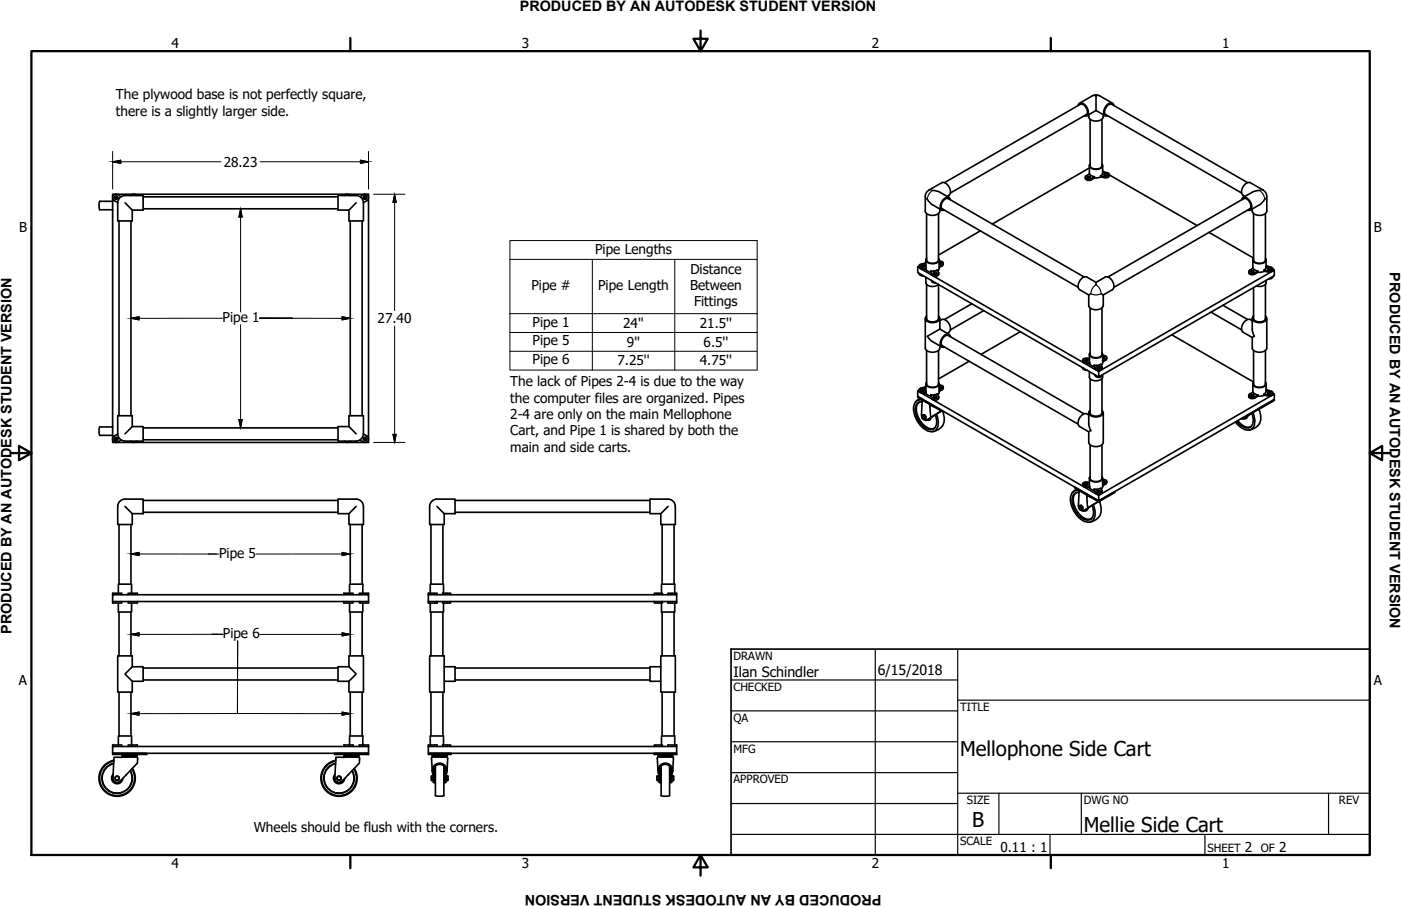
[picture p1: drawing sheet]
<svg xmlns="http://www.w3.org/2000/svg" width="432mm" height="279mm" viewBox="0 0 432 279" stroke-linecap="round" stroke-linejoin="round" font-family="sans-serif">
<!-- layer: Visible (ANSI) -->
<g fill="none" stroke="#000" stroke-width=".51">
<path d="M332.3 32.5a1.09 1.09 0 0 1 .9-.8 1.09 1.09 0 0 1 1.1 .6 2.47 2.47 0 0 1 .6 3.4h-.8M332.8 32.2a1.97 1.97 0 0 1 2.3 1.9 1.04 1.04 0 0 1-.4 1.3M333 32.1l-41.9 24.2M334.9 35.3l-42 24.2M335.6 35.4a2 2 0 0 0 2.8 1.9l.5-.1a1.47 1.47 0 0 0 1.1-1.8M336 36.8v14.4M336.7 29.6l1.3-.3 .9 .3M336.7 29.5l-4 2.3M337.8 29.7v4.4M337.8 34.1l-2.8 1.6M337.8 34.1l2.8 1.6M338.9 29.5l4 2.3"/>
<path d="M339.6 36.8v14.4M340.7 35.3l42 24.2M342.6 32.1l41.9 24.2M342.8 32.2a1.97 1.97 0 0 0-2.3 1.9 1.04 1.04 0 0 0 .4 1.3M343.3 32.5a1.09 1.09 0 0 0-.9-.8 1.09 1.09 0 0 0-1.1 .6 2.47 2.47 0 0 0-.6 3.4h.8M34.7 59.9h78.9v76.5h-78.9zM287.4 58.7l1.9 .4 3.2 1.8M334.8 54.2l-.3 .4a1.3 1.3 0 0 0 1.8 .5l1-.6v.4l-1 .6a1.15 1.15 0 0 1-1.8-.9M335 54.5l.7-.2 .4 .4-.7 .2zM335.4 54.9h.4M335.8 51.1v2.6M335.8 51.8l-30 17.3"/>
<path d="M335.8 53.6l.7 .7 .8 .2M335.8 53.6l-1 .6M335.9 51a1.97 1.97 0 0 0 2.9 1 1.04 1.04 0 0 0 .8-1M336 50.5a1.06 1.06 0 0 0 0 1.2 1.06 1.06 0 0 0 1 .4 1.95 1.95 0 0 0 2.8-1.2l-.2-.4M339.2 54.6l-1.9 .3M339.8 53.4l-.6 .8M339.9 53l1.6 .3 .4 .4a.93 .93 0 0 1-1.3 .7l-1.4-.2v.4M339.9 51.1v2.3M339.9 52.7l.6 .4M340.3 53.7a.6 .6 0 0 1 1.1 .2M340.3 53.7l.4 .4 .7-.2M340.3 53.7l.7-.2 .4 .4"/>
<path d="M340.3 53.7v.1M340.6 54.1h.4M341.9 54.2l-.7 .6-2-.2M341.9 53.8v.4M341.9 54l27.1 15.6M388.2 58.7l-1.9 .4-3.2 1.8M389.3 58.6l.7 .7 .4 .8v5a2.57 2.57 0 0 1-3.8 .9 1.32 1.32 0 0 1-.6-1.5M389.3 58.6l-4-2.3a2.57 2.57 0 0 0-2.7 2.9 1.37 1.37 0 0 0 1.1 1.4M30.7 62.1l-.2 1 .2 1.6M30.7 62.1h4M30.7 64.7h4M34.6 64.7l.1 .1"/>
<path d="M34.7 61.9l-.1 .2M36.7 68.1v60.1M36.9 61l1.6-.7h5.6v4.5h-3.3v3.3h-4.5v-5.6zM37.3 60.6l-1-.6a1.07 1.07 0 0 0-1.5 .4 1.07 1.07 0 0 0 .4 1.5l1.1 .6M38.5 62.5l2.3 2.3M40.4 68.1v60.1M40.7 60a1.07 1.07 0 0 1 1.4 .3M40.7 60l-.4 .3M44.1 60.7h60.1M44.1 64.4h60.1M106.2 60.3a1.21 1.21 0 0 1 1.8 0M108 68.1v60.1"/>
<path d="M109.8 60.3a2.23 2.23 0 0 1 2.2 2.2M109.8 60.3h-5.6v4.5h3.3M109.8 62.5l-2.3 2.3M111 60.6l1-.6a1.07 1.07 0 0 1 1.4 .4 1.07 1.07 0 0 1-.4 1.5l-1 .6M111.6 68.1v60.1M112 62.5v5.6h-4.5v-3.3M113 60.7a.54 .54 0 0 0-.8-.2 .54 .54 0 0 0-.2 .7M113 60.7a.54 .54 0 0 1-.2 .7 .54 .54 0 0 1-.8-.2M285.6 79.6a1.06 1.06 0 0 0 0 1.2 1.06 1.06 0 0 0 1 .4 1.95 1.95 0 0 0 2.8-1.3l-.2-.3M285.6 65.9v14.4M285.8 61.5l1.3 1.4 3.2 1.9M289.3 65.9v14.4"/>
<path d="M290.4 64.4l41.9 24.2M291.9 60.6a2.03 2.03 0 0 0 .3-3.5l-.4-.4a1.38 1.38 0 0 0-1.5-.4l-4 2.3-.7 .7-.4 1.3v4.5a2.57 2.57 0 0 0 3.8 .9 1.36 1.36 0 0 0 .7-1.5M292.2 61.2l41.9 24.2M292.4 61.3a1.97 1.97 0 0 0-2.3 1.9 1.04 1.04 0 0 0 .4 1.3M292.9 61.6a1.09 1.09 0 0 0-.9-.8 1.09 1.09 0 0 0-1.1 .6 2.47 2.47 0 0 0-.6 3.4h.8M302.2 71.2l-12.9 7.5M372.6 71.7l13.8 7.9a1.06 1.06 0 0 0 0 1.2 1.06 1.06 0 0 0 1 .4 1.95 1.95 0 0 0 2.8-1.3l-.2-.3M382.7 61.6a1.09 1.09 0 0 1 .9-.8 1.09 1.09 0 0 1 1.1 .6 2.47 2.47 0 0 1 .6 3.4h-.8M383.2 61.3a1.97 1.97 0 0 1 2.3 1.9 1.04 1.04 0 0 1-.4 1.3M383.4 61.2l-41.9 24.2M385.2 64.4l-41.9 24.2M386.4 65.9v14.4"/>
<path d="M389.8 61.5l-1.3 1.4-3.1 1.9M390 65.9v14.4M282.9 82.3v1.8l55.7 32.1M282.9 82.3l55.7 32.3 54.1-31.3v1.7l-54.1 31.2v-1.6M283.3 82.3l.2 .4 .6 .2M283.3 84.3l.2 .5 1.2 .3M283.3 82v.3M283.3 82.1l-.4 .2M283.8 82h.1M283.8 81.9l.4 .3 .7-.2M283.8 81.9a.6 .6 0 0 0 1.1 .1M283.8 81.9l.7-.2 .4 .3"/>
<path d="M283.8 81.9a.64 .64 0 0 1 1.1 .1M284.2 82.2h.4M285.2 98.2v9.1a2.57 2.57 0 0 0 3.8 .9 1.36 1.36 0 0 0 .7-1.5M285.4 80.2l.1 2.6M285.4 81.5l-1.2-.2a.79 .79 0 0 0-.9 .8l.4 .4 1.8 .3M285.4 85.5v1.7M285.4 80.9l-.8 .5M285.4 87.2a2.51 2.51 0 0 0 3.8 .5l.1 10.6M285.5 82.8v.4l-1.4-.2M285.5 83.2l.5 .4 .8 .3M285.6 98.1a1.97 1.97 0 0 0 2.8 1 1.04 1.04 0 0 0 .9-1M285.6 80a1.97 1.97 0 0 0 2.8 1.1 1.04 1.04 0 0 0 .9-1.1"/>
<path d="M285.6 87.7v10.6M285.6 97.5a1.09 1.09 0 0 0-.3 1.2 1.09 1.09 0 0 0 1.1 .7 2.47 2.47 0 0 0 3.2-1.2l-.4-.7M286.8 83.6h.9l1.2-.4 .4 .8a1.17 1.17 0 0 1-1 .8 1.17 1.17 0 0 1-1.1-.4l-.4-.8a1.49 1.49 0 0 0 1.2 1.6l.7-.1a.71 .71 0 0 0 .6-.9M287 86.5l.4 .5 1 .3M287.7 84.1l.7-.2 .4 .4-.7 .2zM288 84.5h.4M289.5 80.9l.7 .2-.3 .3h-.4h.4M289.5 80.5l.9 .2 .3 .5-1.2 .9M289.5 80.2v2.6l-.5 .7M289.7 98.9a2 2 0 0 1 3.1 1.5l.1 .5a1.38 1.38 0 0 1-.4 1.5M289.7 98.2v3.3M290.7 81.2l-.1 .6-1.1 .7"/>
<path d="M299.5 93.7l-8.4 4.8M303.2 95.8l-10.3 5.9M336 95v14.3M336.2 90.6l-.6 .4M337.8 87.1l2.8-1.7a2.57 2.57 0 0 1 2.7 2.9l-.4 1-2.9 1.7M337.8 87.1l-2.8-1.7a2.57 2.57 0 0 0-2.7 2.9l.4 1 2.9 1.7M337.8 87.1v.7M339.4 90.6l.6 .4v3.2a2.69 2.69 0 0 1-4.4 .4v-3.6M339.6 95v14.3M373.2 96.3l9.5 5.4M376.9 94.1l7.6 4.4M385.4 83.6l.7-.2 .4 .4-.7 .2z"/>
<path d="M385.7 84h.5M386 98.2v3.7l.6 1.8M386 98.9a2.01 2.01 0 0 0-3.2 1.5l-.1 .5a1.38 1.38 0 0 0 .4 1.5M386.1 80.2v2.5M386.2 82.7l.7 .6 .8 .3M386.2 82.7l-1 .6-.3 .4a1.27 1.27 0 0 0 1.8 .5l1-.6v.4l-1 .5a1.14 1.14 0 0 1-1.8-.8M386.3 98.1a1.97 1.97 0 0 0 2.9 1 1.04 1.04 0 0 0 .8-1M386.3 80a1.97 1.97 0 0 0 2.9 1.1 1.04 1.04 0 0 0 .8-1.1M386.4 88.7v9.6M386.4 97.5a1.09 1.09 0 0 0-.3 1.2 1.09 1.09 0 0 0 1.1 .7 2.47 2.47 0 0 0 3.2-1.2l-.4-.7M389.6 83.7l-1.9 .3M389.6 83.3v.4"/>
<path d="M390 87.7v10.6M390.2 87.2a2.28 2.28 0 0 1-3 1M390.2 80.2v2.5l-.6 .6M390.2 82.1l1.7 .3 .4 .4a.93 .93 0 0 1-1.3 .7l-1.4-.2M390.2 86.5v.7M390.2 81.8l.7 .4M390.4 98.2v9.1a2.57 2.57 0 0 1-3.8 .9l-.6-.9v-3.2M390.7 82.8a.6 .6 0 0 1 1.1 .2M390.7 82.8l.4 .4 .7-.2M390.7 82.8l.7-.2 .4 .4M390.7 82.8v.1M391 83.2h.4"/>
<path d="M391.8 82.9h.1M392.3 85.3l-.4 .6-.9 .1M392.3 82.9v.6l-.7 .4-2-.2M392.3 83l.4 .3M285.4 118.4l.1 2.6M285.4 119.7l-1.2-.1a.79 .79 0 0 0-.9 .7l.4 .4 1.8 .3M285.4 119.1l-.8 .5M285.6 118.3a1.97 1.97 0 0 0 2.8 1 1.04 1.04 0 0 0 .9-1M285.6 117.9a1.06 1.06 0 0 0 0 1.1 1.06 1.06 0 0 0 1 .5 1.95 1.95 0 0 0 2.8-1.3l-.2-.3M285.6 108.1v10.4M289.3 108.1v10.4M289.5 119.1l.7 .2-.3 .3h-.4"/>
<path d="M289.5 118.7l.9 .2 .3 .5-1.2 1M289.5 119.6h.4M289.5 118.4v2.6l-.5 .7M289.7 101.5l-3.9 2.2 1.3 1.4 3.2 1.9M289.7 101.5l2.8 1.6M290.4 106.6l41.9 24.2M290.7 119.4l-.1 .6-1.1 .7M292.2 103.4l41.9 24.2M292.4 103.5a1.97 1.97 0 0 0-2.3 2 1.04 1.04 0 0 0 .4 1.2M292.5 102.4l-.6 .4M292.9 103.8a1.09 1.09 0 0 0-.9-.8 1.09 1.09 0 0 0-1.1 .6 2.47 2.47 0 0 0-.6 3.4h.8M298.7 111.4l-9.4 5.5"/>
<path d="M314.5 102.3l-12.1 7M333.7 113.5l.4 .5 1 .2M333.7 111.1v.3M333.7 113.4v.1M334.2 111l.4 .3 .7-.2M334.2 111a.6 .6 0 0 0 1.1 .1M334.2 111l.7-.2 .4 .3M334.2 111a.64 .64 0 0 1 1.1 .1M334.5 111.3h.5M335 110.4h-.4a.79 .79 0 0 0-.9 .7l.4 .4 1.8 .4v.3l-1.8-.3-.4-.5M335 110.5l.8 .1M335.7 116.3a2.36 2.36 0 0 0 4.1 0"/>
<path d="M335.7 111.5l.1 .4M335.8 109.3v2.2M335.8 114.6v1.7M335.8 112.2l.5 .5 .9 .3M335.9 109.2a1.97 1.97 0 0 0 2.9 1 1.04 1.04 0 0 0 .8-1M336 108.7a1.06 1.06 0 0 0 0 1.2 1.06 1.06 0 0 0 1 .4 1.95 1.95 0 0 0 2.8-1.3l-.2-.3M336 116.8v10.6M337.2 112.6h1.3l.8-.3 .4 .8a1.18 1.18 0 0 1-2.1 .3l-.4-.8a1.5 1.5 0 0 0 .8 1.6h1.1l.6-.5M337.4 115.6a1.26 1.26 0 0 0 1.1 .8 1.26 1.26 0 0 0 1.2-.7M338.1 113.2l.7-.2 .3 .4-.6 .2zM338.4 113.6h.4M339.6 116.8v10.6"/>
<path d="M339.7 113.3v.4M339.7 115.6v.2M339.8 111.9l-.4 .7M339.8 109.9l.8 .3-.3 .3h-.5h.4M339.8 109.6l1 .2 .3 .5-1.2 .9M339.9 109.3v2.6M339.9 115.5v.8M341.1 110.6l-1.2 1M341.1 110.2v.4M361.1 103.3l25.3 14.5M383.1 102.4l2.9 1.7 .6-.4M386.1 118.4v2.6"/>
<path d="M386.3 118.3a1.97 1.97 0 0 0 2.9 1 1.04 1.04 0 0 0 .8-1M386.4 117.9a1.06 1.06 0 0 0 0 1.1 1.06 1.06 0 0 0 1 .5 1.95 1.95 0 0 0 2.8-1.3l-.2-.3M386.4 108.1v10.4M390 108.1v10.4M390.2 118.4v2.5l-.6 .6M30.7 131.6l-.2 1.1 .2 1.5M30.7 131.7h4M30.7 134.3h4M34.6 134.3l.1 .1M34.7 131.5l-.1 .2M36.2 135.1a.54 .54 0 0 0-.7-.2 .54 .54 0 0 0-.2 .7M36.2 135.1a.54 .54 0 0 1-.2 .7 .54 .54 0 0 1-.7-.2"/>
<path d="M36.3 133.9l-1.1 .5a1.07 1.07 0 0 0-.4 1.5 1.07 1.07 0 0 0 1.5 .4l1-.6M38.5 136a2.23 2.23 0 0 1-2.2-2.2v-5.6h4.5v3.4h3.3v4.4h-5.6M40.3 136l.4 .3M40.8 131.6l-2.3 2.2M42.1 136a1.07 1.07 0 0 1-1.4 .3M44.1 132h60.1M44.1 135.6h60.1M106.2 136a1.22 1.22 0 0 0 1.8 0M107.5 131.6h-3.3v4.4h5.6M107.5 131.6v-3.4h4.5v5.6M107.5 131.6l2.3 2.2M112 133.8a2.23 2.23 0 0 1-2.2 2.2"/>
<path d="M112 133.9l1 .5a1.07 1.07 0 0 1 .4 1.5 1.07 1.07 0 0 1-1.4 .4l-1-.6M282.9 120.6v1.7l55.7 32.2M282.9 120.6l55.7 32.2M283.3 120.2l.1 .6 .4 .3 1.7 .3M283.3 120.3l-.4 .3M283.4 122.9l-1.2 1.1M283.5 123.9a3.4 3.4 0 0 0-.6 4.5 5.9 5.9 0 0 0 4.3 3.8l.9-.3M283.8 120.1l.4 .4 .7-.2M283.8 120.1a.6 .6 0 0 0 1.1 .2M283.8 120.1l.7-.2 .4 .4M283.8 120.1a.64 .64 0 0 1 1.1 .1M284.1 128.5l.2 .5"/>
<path d="M284.1 128.1l.8-.2 .5 .5v.6l-.4 .2M284.2 120.5h.4M284.2 123.3v.1M284.2 124a2.18 2.18 0 0 0-2.1 3 6.8 6.8 0 0 0 4.4 5.5 2.18 2.18 0 0 0 2.2-3.1l-.4-1.5M284.3 128.2l.4 .2 .3 .5M284.3 128.2l-.2 .3M284.3 128.2l-.2-.1v.4l.2 .5M284.6 128.1l-.3 .1M284.6 128.1l.4 .6v.3M284.6 129.3l.5 .3h.5M284.9 127.9l-.3 .2M285 128.9l-.3 .4-.4-.3"/>
<path d="M285 129l-.1 .3-.6-.3M285.4 128.4l-.4 .3M285.5 121v.4M285.5 121.4l.5 .5 .8 .2M285.8 129.4v.1M285.8 129.5l-.2 .1M285.9 129.5l4.2-2.7-1.5 .9a3.7 3.7 0 0 0-2.2 1.9h-.7M286.2 129.3l-.5 .3M286.8 121.8l1.4-.1 .7-.3 .4 .9M286.9 128.3h.1M286.9 128.8l-1.3 .8M287.7 122.3l.7-.2 .4 .4-.7 .2z"/>
<path d="M288 122.7h.4M288.6 127.7a4.5 4.5 0 0 1-.2 5 3.2 3.2 0 0 1-4.3-1.1 7.4 7.4 0 0 1-2.3-7 1.98 1.98 0 0 1 2.4-1.2l-.1 5.1M289.3 122.2a1.16 1.16 0 0 1-1 .8 1.16 1.16 0 0 1-1.1-.4l-.4-.8a1.54 1.54 0 0 0 .8 1.5h1.1l.6-.5M289.3 122.4v.4M290.3 126.8v-.2l-7.4-4.3v.3l7.4 4.2 .2-.1 .4 1.6 .1 1.4-.6 1.7M290.4 131.4a4.8 4.8 0 0 1-3 1.7M335.6 127.3v3.7l.6 1.8-.6 .4-2.9-1.7a2.58 2.58 0 0 1 1.1-3.8 1.31 1.31 0 0 1 1.8 .3M335.9 127.2a1.97 1.97 0 0 0 2.9 1 1.04 1.04 0 0 0 .8-1M336 126.5a1.09 1.09 0 0 0-.3 1.3 1.09 1.09 0 0 0 1.1 .6 2.47 2.47 0 0 0 3.2-1.1l-.4-.8M336 137.2v10.4M339.6 137.2v10.4M340 127.3v9.1a2.57 2.57 0 0 1-3.8 1l-.6-1v-3.2"/>
<path d="M381.5 129.7a3.4 3.4 0 0 0 4.2 1.8M382.6 129.1h.6M383.2 129.1l1.3-.8a.72 .72 0 0 1-.8 .8M383.4 129h.1M383.4 129l-.2 .1M383.7 128.8l-.5 .3h.5M384.5 128.3l3.2-2-4.3 2.7M384.9 121.9v.4M385 121.7l1.2-.8 .4 .5 1.1 .4a2.29 2.29 0 0 1-2.5 .6zM385.4 121.9l.7-.3 .4 .4-.7 .2zM385.7 122.2h.5M385.8 127.4l.3 .9a2.75 2.75 0 0 1-1.4 3.7 4.3 4.3 0 0 1-3.6-2.1"/>
<path d="M386.2 127.2a4.1 4.1 0 0 1-.6 5.2 4.3 4.3 0 0 1-4.8-2.3M387.6 126.2l.2 .1v-.2l4.9-2.9v.3l-4.9 2.8M387.7 121.8v.4l-1 .6a1.3 1.3 0 0 1-1.8-.5M388 130.9a4.9 4.9 0 0 1-3 1.7M388 126.2l.5 1.6 .1 1.4-.6 1.7M389.6 121.9l-1.9 .3M389.6 121.5v.4M390.2 120.3l1.7 .3 .4 .4a.93 .93 0 0 1-1.3 .7l-1.4-.2M390.2 120.1l.7 .3M390.7 121a.6 .6 0 0 1 1.1 .2M390.7 121l.4 .4 .7-.2M390.7 121l.7-.2 .4 .4"/>
<path d="M390.7 121.1h.1M391 121.4h.4M392.3 121.1v.6l-.7 .4-2-.2M392.3 121.2l.4 .3M392.7 121.5l-54.1 31.3M392.7 121.5v1.7l-54.1 31.3M38.5 156.2l2.3 2.2v3.4h-4.5v-5.6a2.23 2.23 0 0 1 2.2-2.3h5.6v4.5h-3.3M44.1 154.3h60.1M44.1 158h60.1M109.8 153.9a2.23 2.23 0 0 1 2.2 2.3M109.8 153.9h-5.6v4.5h3.3l2.3-2.2M112 156.2v5.6h-4.5v-3.4"/>
<path d="M133.1 154.6l1-.6 .6-.1h5.6v4.5h-3.4v3.4h-4.5v-5.6zM134.7 156.2l2.2 2.2M140.3 154.3h60M140.3 158h60M205.9 156.2l-2.2 2.2h-3.4v-4.5h5.6a2.27 2.27 0 0 1 2.3 2.3v5.6h-4.5v-3.4M331.8 150.8l-1.3 1.1M331.9 151.9a3.4 3.4 0 0 0-.6 4.4 5.9 5.9 0 0 0 4.3 3.9l.9-.3M332.4 155.8l.1 .6M332.5 156.4a.5 .5 0 0 0 .2 .6 .5 .5 0 0 0 .6-.1M332.5 156.1l.8-.3 .4 .6v.5l-.3 .2M332.5 156.1v.6l.4 .5M332.5 156.1h.2"/>
<path d="M332.5 151.9a2.18 2.18 0 0 0-2.1 3 6.8 6.8 0 0 0 4.5 5.5 2.18 2.18 0 0 0 2.1-3.1l-.4-1.5M332.6 151.3h.1M332.6 151.3a2.43 2.43 0 0 0-2.7 3.3 7.8 7.8 0 0 0 5.2 6.4 2.41 2.41 0 0 0 2.4-3.1l-.5-2.3M332.6 151.3l-.2 4.5M332.7 156.1l.4 .2M332.7 156.1l-.2 .3M332.9 156l-.2 .1M332.9 156l.2 .3M333.1 156.3l.2 .6M333.1 156.3l.3 .3M333.3 155.8l-.4 .2M333.3 156.9l.1 .2"/>
<path d="M333.4 156.6l-.1 .3M333.4 157.1l-.5 .1M333.7 149.3v.3M333.7 156.4l-.3 .2M334.2 157.4h.1M334.2 157.4l-.3 .1M334.2 149.2l.4 .4 .7-.3M334.2 149.2a.6 .6 0 0 0 1.1 .1M334.2 149.2l.7-.2 .4 .3M334.2 149.3h.1M334.2 149.2a.67 .67 0 0 1 1.1 .1M334.5 149.5h.5"/>
<path d="M334.6 157.2l-.5 .3h.4M335 148.7l-.4-.1a.79 .79 0 0 0-.9 .7l.4 .4 1.8 .4v.4a2.4 2.4 0 0 1-2.2-.7v-.2M335 148.7l.8 .1M335.2 156.2h.1M335.3 156.7a.72 .72 0 0 1-.8 .8M335.3 156.7l-.1 .1M335.7 149.7l.1 .4M335.8 147.5v2.2M335.8 150.4l.5 .5 .9 .3M335.9 147.4a1.97 1.97 0 0 0 2.9 1 1.04 1.04 0 0 0 .8-1M336 146.9a1.06 1.06 0 0 0 0 1.2 1.06 1.06 0 0 0 1 .4 1.95 1.95 0 0 0 2.8-1.3l-.2-.3M337.2 150.8h1.3l.8-.3 .4 .8a1.18 1.18 0 0 1-1 .8 1.18 1.18 0 0 1-1.1-.4l-.4-.8a1.58 1.58 0 0 0 .8 1.5h1.1l.6-.5"/>
<path d="M338.1 151.4l.7-.2 .3 .4-.6 .2zM338.4 151.8h.4M338.5 154.7l-4.5 2.8h-.5l-.6-.3M338.5 154.7l-3.2 2M338.6 154.5l5-2.9v.3l-5 2.8-7.4-4.2v-.3l7.4 4.3v.2M338.6 152.8v1.7M338.8 154.6a4.4 4.4 0 0 1-.6 5.3l-1.1 .8-1.3 .3M339.7 151.5v.4M339.8 150.1l-.4 .7M339.8 148.2l.8 .2-.3 .3h-.5h.4M339.8 147.8l1 .2 .3 .5-1.2 .9M339.9 147.5v2.6"/>
<path d="M341.1 148.5l-.1 .6-1.1 .7M36.7 161.8v18.3M40.4 161.8v18.3M108 161.8v18.3M111.6 161.8v18.3M132.8 161.8v18.3M136.5 161.8v18.3M204.1 161.8v18.3M207.8 161.8v18.3M34.7 185.5v.5h2.8v-.5M34.7 183.4v-.5h2.8v.5M34.7 185.5v-2.1h78.9v2.1"/>
<path d="M34.7 185.5h78.9M36.5 186v2.7h4.1v-2.7M36.5 182.9v-2.8h4.1v2.8M36.7 188.7v13.6M39.5 185.5v.5h2.8v-.5M39.5 183.4v-.5h2.8v.5M40.4 188.7v13.6M106 185.5v.5h2.8v-.5M106 183.4v-.5h2.8v.5M107.7 186v2.7h4.1v-2.7M107.7 182.9v-2.8h4.1v2.8M108 188.7v13.6"/>
<path d="M110.7 185.5v.5h2.9v-.5M110.7 183.4v-.5h2.9v.5M111.6 188.7v13.6M132 183.4v-.5h2.7v.5M132 183.4h76.6v2.1h-76.6zM132 185.5v.5h2.7v-.5M132.6 186v2.7h4.1v-2.7M132.6 182.9v-2.8h4.1v2.8M132.8 188.7v13.6M136.4 185.5v.5h2.5v-.5M136.4 183.4v-.5h2.5v.5M136.5 188.7v13.6"/>
<path d="M201.7 185.5v.5h2.5v-.5M201.7 183.4v-.5h2.5v.5M203.9 186v2.7h4.1v-2.7M203.9 182.9v-2.8h4.1v2.8M204.1 188.7v13.6M205.8 183.4v-.5h2.8v.5M205.8 185.5v.5h2.8v-.5M207.8 188.7v13.6M36.7 213.4v13.6M38.5 207.9l2.3-2.3h3.3v4.5h-3.3zM40.4 213.4v13.6M40.8 205.6v-3.3h-4.5v11.1h4.5v-3.3"/>
<path d="M44.1 206h60.1M44.1 209.7h60.1M107.5 205.6v-3.3h4.5v11.1h-4.5v-3.3M107.5 205.6l2.3 2.3-2.3 2.2M107.5 205.6h-3.3v4.5h3.3M108 213.4v13.6M111.6 213.4v13.6M132.4 202.3h4.5v11.1h-4.5zM132.8 213.4v13.6M136.5 213.4v13.6M136.9 205.6h3.4v4.5h-3.4M140.3 206h60"/>
<path d="M140.3 209.7h60M203.7 202.3h4.5v11.1h-4.5zM203.7 205.6h-3.4v4.5h3.4M204.1 213.4v13.6M207.8 213.4v13.6M34.7 232.3h10.5v.4h-10.5zM34.7 230.2v-.5h2.8v.5M34.7 230.2h78.9v2.1h-78.9zM34.8 239.4a1.41 1.41 0 0 0 .7 1.9 1.41 1.41 0 0 0 1.9-.8M34.9 238.8a1.73 1.73 0 0 0 .5 2.8 1.73 1.73 0 0 0 2.4-1.5M35 235.5a4.6 4.6 0 0 0-3.3 6 4.6 4.6 0 0 0 6.3 2.7 4.6 4.6 0 0 0 2.1-6.5M35 235.4a4.7 4.7 0 0 0-3.3 6.1 4.7 4.7 0 0 0 6.3 2.7 4.7 4.7 0 0 0 2.2-6.6"/>
<path d="M35.1 234.7a5.4 5.4 0 0 0-4.1 7 5.4 5.4 0 0 0 7.4 3.2 5.4 5.4 0 0 0 2.3-7.8M35.1 234.5a5.6 5.6 0 0 0-4.3 7.2 5.6 5.6 0 0 0 7.7 3.3 5.6 5.6 0 0 0 2.3-8.1M36.5 229.7v-2.7h4.1v2.7M37.7 233.2h4.5v.3h-4.5zM37.8 233.5h-.2M37.9 233.1v.1M38 232.6l-.3 .3M39.5 230.2v-.5h2.8v.5M41.9 232.6l.3 .5h-4.5v-.2M42 233.1v.1M42.1 233.5l.3 .4v1.4l-5.4 5.6a1.3 1.3 0 0 1-1.4 .3 1.3 1.3 0 0 1-.8-1.3l.3-6.4h2.8M103.1 232.3h10.5v.4h-10.5z"/>
<path d="M103.2 239.4a1.41 1.41 0 0 0 .7 1.9 1.41 1.41 0 0 0 1.9-.8M103.2 238.8a1.73 1.73 0 0 0 .6 2.8 1.73 1.73 0 0 0 2.4-1.5M103.4 235.5a4.6 4.6 0 0 0-3.3 6 4.6 4.6 0 0 0 6.3 2.7 4.6 4.6 0 0 0 2.1-6.5M103.4 235.4a4.7 4.7 0 0 0-3.3 6.1 4.7 4.7 0 0 0 6.3 2.7 4.7 4.7 0 0 0 2.1-6.6M103.5 234.7a5.4 5.4 0 0 0-4.1 7 5.4 5.4 0 0 0 7.4 3.2 5.4 5.4 0 0 0 2.2-7.8M103.5 234.5a5.6 5.6 0 0 0-4.3 7.2 5.6 5.6 0 0 0 7.7 3.3 5.6 5.6 0 0 0 2.3-8.1M106 230.2v-.5h2.8v.5M106.1 233.2h4.5v.3h-4.5zM106.2 233.5h-.2M106.3 233.5h-2.8l-.3 6.4a1.3 1.3 0 0 0 .8 1.3 1.3 1.3 0 0 0 1.4-.3M106.3 233.1v.1M106.4 232.6l-.3 .5h4.5l-.3-.5"/>
<path d="M107.7 229.7v-2.7h4.1v2.7M110.4 233.1v.1M110.5 233.5l.3 .2v1.6l-5.3 5.6M110.7 230.2v-.5h2.9v.5M132 232.3h7v.4h-7zM132 230.2h76.6v2.1h-76.6zM132 230.2v-.5h2.7v.5M132.6 229.7v-2.7h4.1v2.7M133 240l.1 .7M133.1 239.3l-.1 .7M133.1 239.3h.5M133.1 239.6h.5"/>
<path d="M133.3 233.2h4.4v.3h-4.4zM133.3 233.5l-.3 .4 .2 4M133.5 233.1v.1M133.5 232.6l-.2 .5h4.4l-.2-.5M133.9 239.1v2.2h-.3v-2.2a2.37 2.37 0 0 1 1.9-3.8 2.37 2.37 0 0 1 1.9 3.8v2.2h-.3v-2.2M133.9 239.1a2.06 2.06 0 0 1 .2-2.8 2.06 2.06 0 0 1 2.8 0 2.06 2.06 0 0 1 .2 2.8M133.9 239.3h.1M133.9 236.6v2.5M134.2 236.3v9.1l1 .2 1.6-.2M134.2 238.5v3M136.4 230.2v-.5h2.5v.5M136.8 238.5v3"/>
<path d="M136.8 236.3v9.1M136.9 239.3h.2M137.1 236.6v2.5M137.4 239.3h.5M137.4 239.6h.5M137.5 233.1v.1M137.6 233.5l.4 .4-.2 4M137.9 239.3v1.4M137.9 239.3v.3M137.9 239.6v1.1M201.6 232.3h7v.4h-7zM201.7 230.2v-.5h2.5v.5"/>
<path d="M202.6 240v.7M202.6 239.3v.7M202.6 239.3h.5M202.6 239.6h.5M202.8 233.2h4.5v.3h-4.5zM202.9 233.5l-.3 .4 .2 4M203 233.1v.1M203.1 232.6l-.3 .3M203.5 239.1v2.2h-.4v-2.2a2.37 2.37 0 0 1 2-3.8 2.37 2.37 0 0 1 1.9 3.8v2.2h-.3v-2.2M203.5 239.1a2.06 2.06 0 0 1 .2-2.8 2.06 2.06 0 0 1 2.8 0 2.06 2.06 0 0 1 .2 2.8M203.5 239.3h.1M203.5 236.6v2.5"/>
<path d="M203.8 238.5v3M203.8 236.3v9.1M203.9 229.7v-2.7h4.1v2.7M205.8 230.2v-.5h2.8v.5M206.4 236.3v9.1l-1.6 .2-1.1-.2M206.4 238.5v3M206.5 239.3h.2M206.7 236.6v2.5M207 239.3h.5M207 239.6h.5M207 232.6l.3 .5h-4.5v-.2M207.1 233.1v.1"/>
<path d="M207.2 233.5l.4 .4-.3 4M207.5 239.3v1.4M207.5 239.3v.3M207.5 239.6v1.1M133.1 240.7h.5M133.1 240.3h.5M133.9 240.7h.1M136.9 240.7h.2M137.4 240.7h.5M137.4 240.3h.5M202.6 240.7h.5M202.6 240.3h.5"/>
<path d="M203.5 240.7h.1M206.5 240.7h.2M207 240.7h.5M207 240.3h.5"/>
<circle cx="35.8" cy="60.9" r=".54"/>
<circle cx="35.8" cy="60.9" r=".26"/>
<circle cx="112.5" cy="60.9" r=".26"/>
<circle cx="35.8" cy="135.4" r=".26"/>
<circle cx="112.5" cy="135.4" r=".54"/>
<circle cx="112.5" cy="135.4" r=".26"/>
<circle cx="36.1" cy="240" r=".6"/>
<circle cx="36.1" cy="240" r=".62"/>
<circle cx="104.5" cy="240" r=".6"/>
<circle cx="104.5" cy="240" r=".61"/>
</g>
<!-- layer: Visible Narrow (ANSI) -->
<g fill="none" stroke="#000" stroke-width=".36">
<path d="M336.7 29.6h2.2M286.3 58.6l1.1 .1-1.1 1.2-.5 1.6-.6-.9M336.3 55.1v.4M340.6 54.4v.4M389.3 58.6l-1.1 .1 1.1 1.2 .5 1.6M390.4 60.6l-.6 .9M284.1 82.6v.4M284.1 84.8v.2M287.2 84.4v.3M287.2 86.6v.2M290.4 81.6v.4M337.4 88.1l.4-.3 .8 .7 .6 1 .2 1.1-1.6 .4-1.6-.4 .2-1.1z"/>
<path d="M386.7 84.2v.3M391 83.5v.4M290.4 119.8v.4M334.5 111.7v.3M334.5 113.9v.2M337.6 113.5v.3M337.6 115.7v.2M340.8 110.7v.4M284.1 120.8v.4M284.2 123.4l2.3 1.3M285.9 129.5l-.3 .1M286.5 124.7l.4 4.1"/>
<path d="M286.5 124.7l.3 4.1M286.5 124.7h.1M286.7 124.8l1.4 .8M287.2 122.6v.4M383.4 129l-.2 .1M384.4 128.1v.3M384.4 128l.1 .3M386.7 122.4v.4M391 121.7v.4M332.6 151.3l2.3 1.3M334.2 157.4l-.2 .1M334.5 149.9v.3"/>
<path d="M334.8 152.6l.1 .1M334.9 152.6l.3 4.2M334.9 152.6h.1M334.9 152.7l.4 4M334.9 152.6v.1M335.1 152.7l1.4 .8M337.6 151.7v.3M340.8 148.9v.4"/>
</g>
<!-- layer: Visible (ANSI) -->
<g fill="#000">
<circle cx="341.4" cy="53.8" r=".25"/>
<circle cx="334.2" cy="111.1" r=".25"/>
<circle cx="283.8" cy="120.2" r=".25"/>
<circle cx="286.6" cy="125.4" r=".25"/>
<circle cx="391.8" cy="121.1" r=".25"/>
<circle cx="335" cy="153.3" r=".25"/>
</g>
<!-- layer: Border (ANSI) -->
<path d="M9.7 15.8h412.5v247.9h-412.5zM108 11.7v4.1M215.9 9.4v6.4l-2.2-3.8h4.4l-2.2 3.8M323.9 11.7v4.1M3.3 139.7h6.4l-3.8-2.2v4.4l3.8-2.2M422.2 139.7l3.8 2.2v-4.4l-3.8 2.2h6.3M108 263.7v4M215.9 263.7l2.2 3.8h-4.4l2.2-3.8v6.3M323.9 263.7v4" fill="none" stroke="#000" stroke-width=".7"/>
<!-- layer: Title (ANSI) -->
<path d="M225.3 200.2h196.9v63.5h-196.9z" fill="none" stroke="#000" stroke-width=".51"/>
<g fill="none" stroke="#000" stroke-width=".36">
<path d="M225.3 219.2h69.9M225.3 209.7h69.9M269.8 200.2v63.5M295.2 200.2v63.5M295.2 215.9h127M225.3 238.3h69.9M225.3 228.7h69.9M225.3 257.3h196.9M225.3 247.8h69.9M295.2 244.6h127M307.9 244.6v12.7M323.6 257.3v6.4"/>
<path d="M333.3 244.6v12.7M371.4 257.3v6.4M409.5 244.6v12.7"/>
</g>
<!-- layer: Symbol (ANSI) -->
<g fill="none" stroke="#000" stroke-width=".31">
<path d="M74.1 64.4l-.5 2.5h1l-.5-2.5v31.8M157.2 80v-5.8h76.2v5.8h-76.2v16.7M182.6 80v34.1M208 80v34.1M233.4 80v34.1h-76.2v-17.4M68.6 98.1l-28.2 .1 2.5-.5v1l-2.5-.5M80 98.1l10.1 .1M80.8 98.2h9.3M90.1 98.2l-10.1-.1 27.9 .1-2.5 .5v-1l2.5 .5M157.2 96.7h76.2M74.1 100.1v31.9l-.5-2.5h1l-.5 2.5M157.2 108.3h76.2"/>
<path d="M157.2 102.5h76.2M40.4 170.8l2.5 .5v-1l-2.5 .5 27.1 .1M105.4 170.3l2.5 .5-2.5 .5zM107.9 170.8l-29 .1M65.4 195.6h3.3M67.9 195.6h-27.5l2.5-.5v1l-2.5-.5M73.3 197.6l-.1 22.4M80.1 195.6h27.8l-2.5 .5v-1l2.5 .5M40.4 220.1l2.5 .5v-1l-2.5 .5h67.5l-2.5 .5v-1l2.5 .5"/>
</g>
<g fill="#000" stroke="#000" stroke-width=".31">
<path d="M74.1 64.4l.5 2.5h-1zM73.6 66.9h1z"/>
<path d="M40.4 98.2l2.5-.5v.5zM40.4 98.2l2.5 .5v-.5z"/>
<path d="M105.4 97.7l2.5 .5h-2.5zM105.4 98.2v.5l2.5-.5z"/>
<path d="M73.6 129.5h1zM73.6 129.5h1l-.5 2.5z"/>
<path d="M40.4 170.8l2.5-.5v.5zM40.4 170.8l2.5 .5v-.5z"/>
<path d="M105.4 170.3l2.5 .5h-2.5zM105.4 170.8v.5l2.5-.5z"/>
<path d="M40.4 195.6l2.5-.5v.5zM40.4 195.6l2.5 .5v-.5z"/>
<path d="M105.4 195.1l2.5 .5h-2.5zM105.4 195.6v.5l2.5-.5z"/>
<path d="M40.4 220.1l2.5-.5v.5zM40.4 220.1l2.5 .5v-.5z"/>
<path d="M105.4 219.6l2.5 .5h-2.5zM105.4 220.1v.5l2.5-.5z"/>
</g>
<!-- layer: Dimension (ANSI) -->
<path d="M34.7 49.9l2.5-.5v1zM34.7 49.9h33.4M34.7 46.7v11.6M80.2 49.9h33.4M111.1 49.4l2.5 .5-2.5 .5zM113.6 46.7v11.6M115.2 59.9h9.6M121.6 59.9l.5 2.5h-1zM121.6 59.9v35.9M121.6 100.6v35.8M115.2 136.4h9.6M121.1 133.9h1l-.5 2.5z" fill="none" stroke="#000" stroke-width=".31"/>
<g fill="#000" stroke="#000" stroke-width=".31">
<path d="M121.6 59.9l.5 2.5h-1zM121.1 133.9h1l-.5 2.5z"/>
<path d="M34.7 49.9l2.5-.5v.5zM34.7 49.9l2.5 .5v-.5z"/>
<path d="M111.1 49.4l2.5 .5h-2.5zM111.1 49.9v.5l2.5-.5z"/>
</g>
<g font-size="6.3">
<text x="295.9" y="233.1">Mellophone Side Cart</text>
<text x="299.7" y="255.2">B</text>
<text x="334" y="256.5">Mellie Side Cart</text>
</g>
<g font-size="4.4">
<text x="160.2" y="3.5">PRODUCED BY AN AUTODESK STUDENT VERSION</text>
<text x="428.3" y="84" transform="rotate(90 428.3 84)">PRODUCED BY AN AUTODESK STUDENT VERSION</text>
<text x="3.5" y="195.5" transform="rotate(-90 3.5 195.5)">PRODUCED BY AN AUTODESK STUDENT VERSION</text>
<text x="226.1" y="208.9">Ilan Schindler</text>
<text x="270.5" y="208.2">6/15/2018</text>
<text x="271.7" y="275.9" transform="rotate(180 271.7 275.9)">PRODUCED BY AN AUTODESK STUDENT VERSION</text>
</g>
<g font-size="4.2">
<text x="52.9" y="14.8">4</text>
<text x="160.8" y="14.8">3</text>
<text x="268.8" y="14.8">2</text>
<text x="376.7" y="14.8">1</text>
<text x="35.7" y="30.6">The plywood base is not perfectly square,</text>
<text x="35.7" y="35.6">there is a slightly larger side.</text>
<text x="68.9" y="51.4">28.23</text>
<text x="5.9" y="71.4">B</text>
<text x="423.5" y="71.4">B</text>
<text x="183.4" y="78.3">Pipe Lengths</text>
<text x="163.8" y="89.5">Pipe #</text>
<text x="184.4" y="89.5">Pipe Length</text>
<text x="212.7" y="89.5">Between</text>
<text x="212.8" y="84.4">Distance</text>
<text x="213.9" y="94.5">Fittings</text>
<text x="68.6" y="99.3">Pipe 1</text>
<text x="116.4" y="99.7">27.40</text>
<text x="164.2" y="100.7">Pipe 1</text>
<text x="192.1" y="101.1">24''</text>
<text x="215.7" y="101.1">21.5''</text>
<text x="164.2" y="106.5">Pipe 5</text>
<text x="193.2" y="106.9">9''</text>
<text x="216.9" y="106.9">6.5''</text>
<text x="164.2" y="112.4">Pipe 6</text>
<text x="190.3" y="112.7">7.25''</text>
<text x="215.7" y="112.6">4.75''</text>
<text x="157.3" y="119.2">The lack of Pipes 2-4 is due to the way</text>
<text x="157.3" y="124.2">the computer files are organized. Pipes</text>
<text x="157.3" y="129.2">2-4 are only on the main Mellophone</text>
<text x="157.3" y="134.3">Cart, and Pipe 1 is shared by both the</text>
<text x="157.3" y="139.3">main and side carts.</text>
<text x="67.5" y="172">Pipe 5</text>
<text x="68.7" y="196.8">Pipe 6</text>
<text x="5.8" y="211.1">A</text>
<text x="423.4" y="211.1">A</text>
<text x="78.2" y="256.7">Wheels should be flush with the corners.</text>
<text x="308.3" y="262.8">0.11 : 1</text>
<text x="383.7" y="262.8">2</text>
<text x="394.2" y="262.8">2</text>
<text x="52.9" y="267.7">4</text>
<text x="160.8" y="267.7">3</text>
<text x="268.8" y="267.7">2</text>
<text x="376.7" y="267.7">1</text>
</g>
<g font-size="3.5">
<text x="226.1" y="203.5">DRAWN</text>
<text x="226.1" y="213">CHECKED</text>
<text x="295.9" y="219.2">TITLE</text>
<text x="226.1" y="222.6">QA</text>
<text x="226.1" y="232.1">MFG</text>
<text x="226.1" y="241.6">APPROVED</text>
<text x="297.9" y="248">SIZE</text>
<text x="334" y="248">DWG NO</text>
<text x="412.7" y="247.9">REV</text>
<text x="295.9" y="260.7">SCALE</text>
<text x="372.1" y="262.8">SHEET</text>
<text x="388.6" y="262.8">OF</text>
</g>
</svg>
